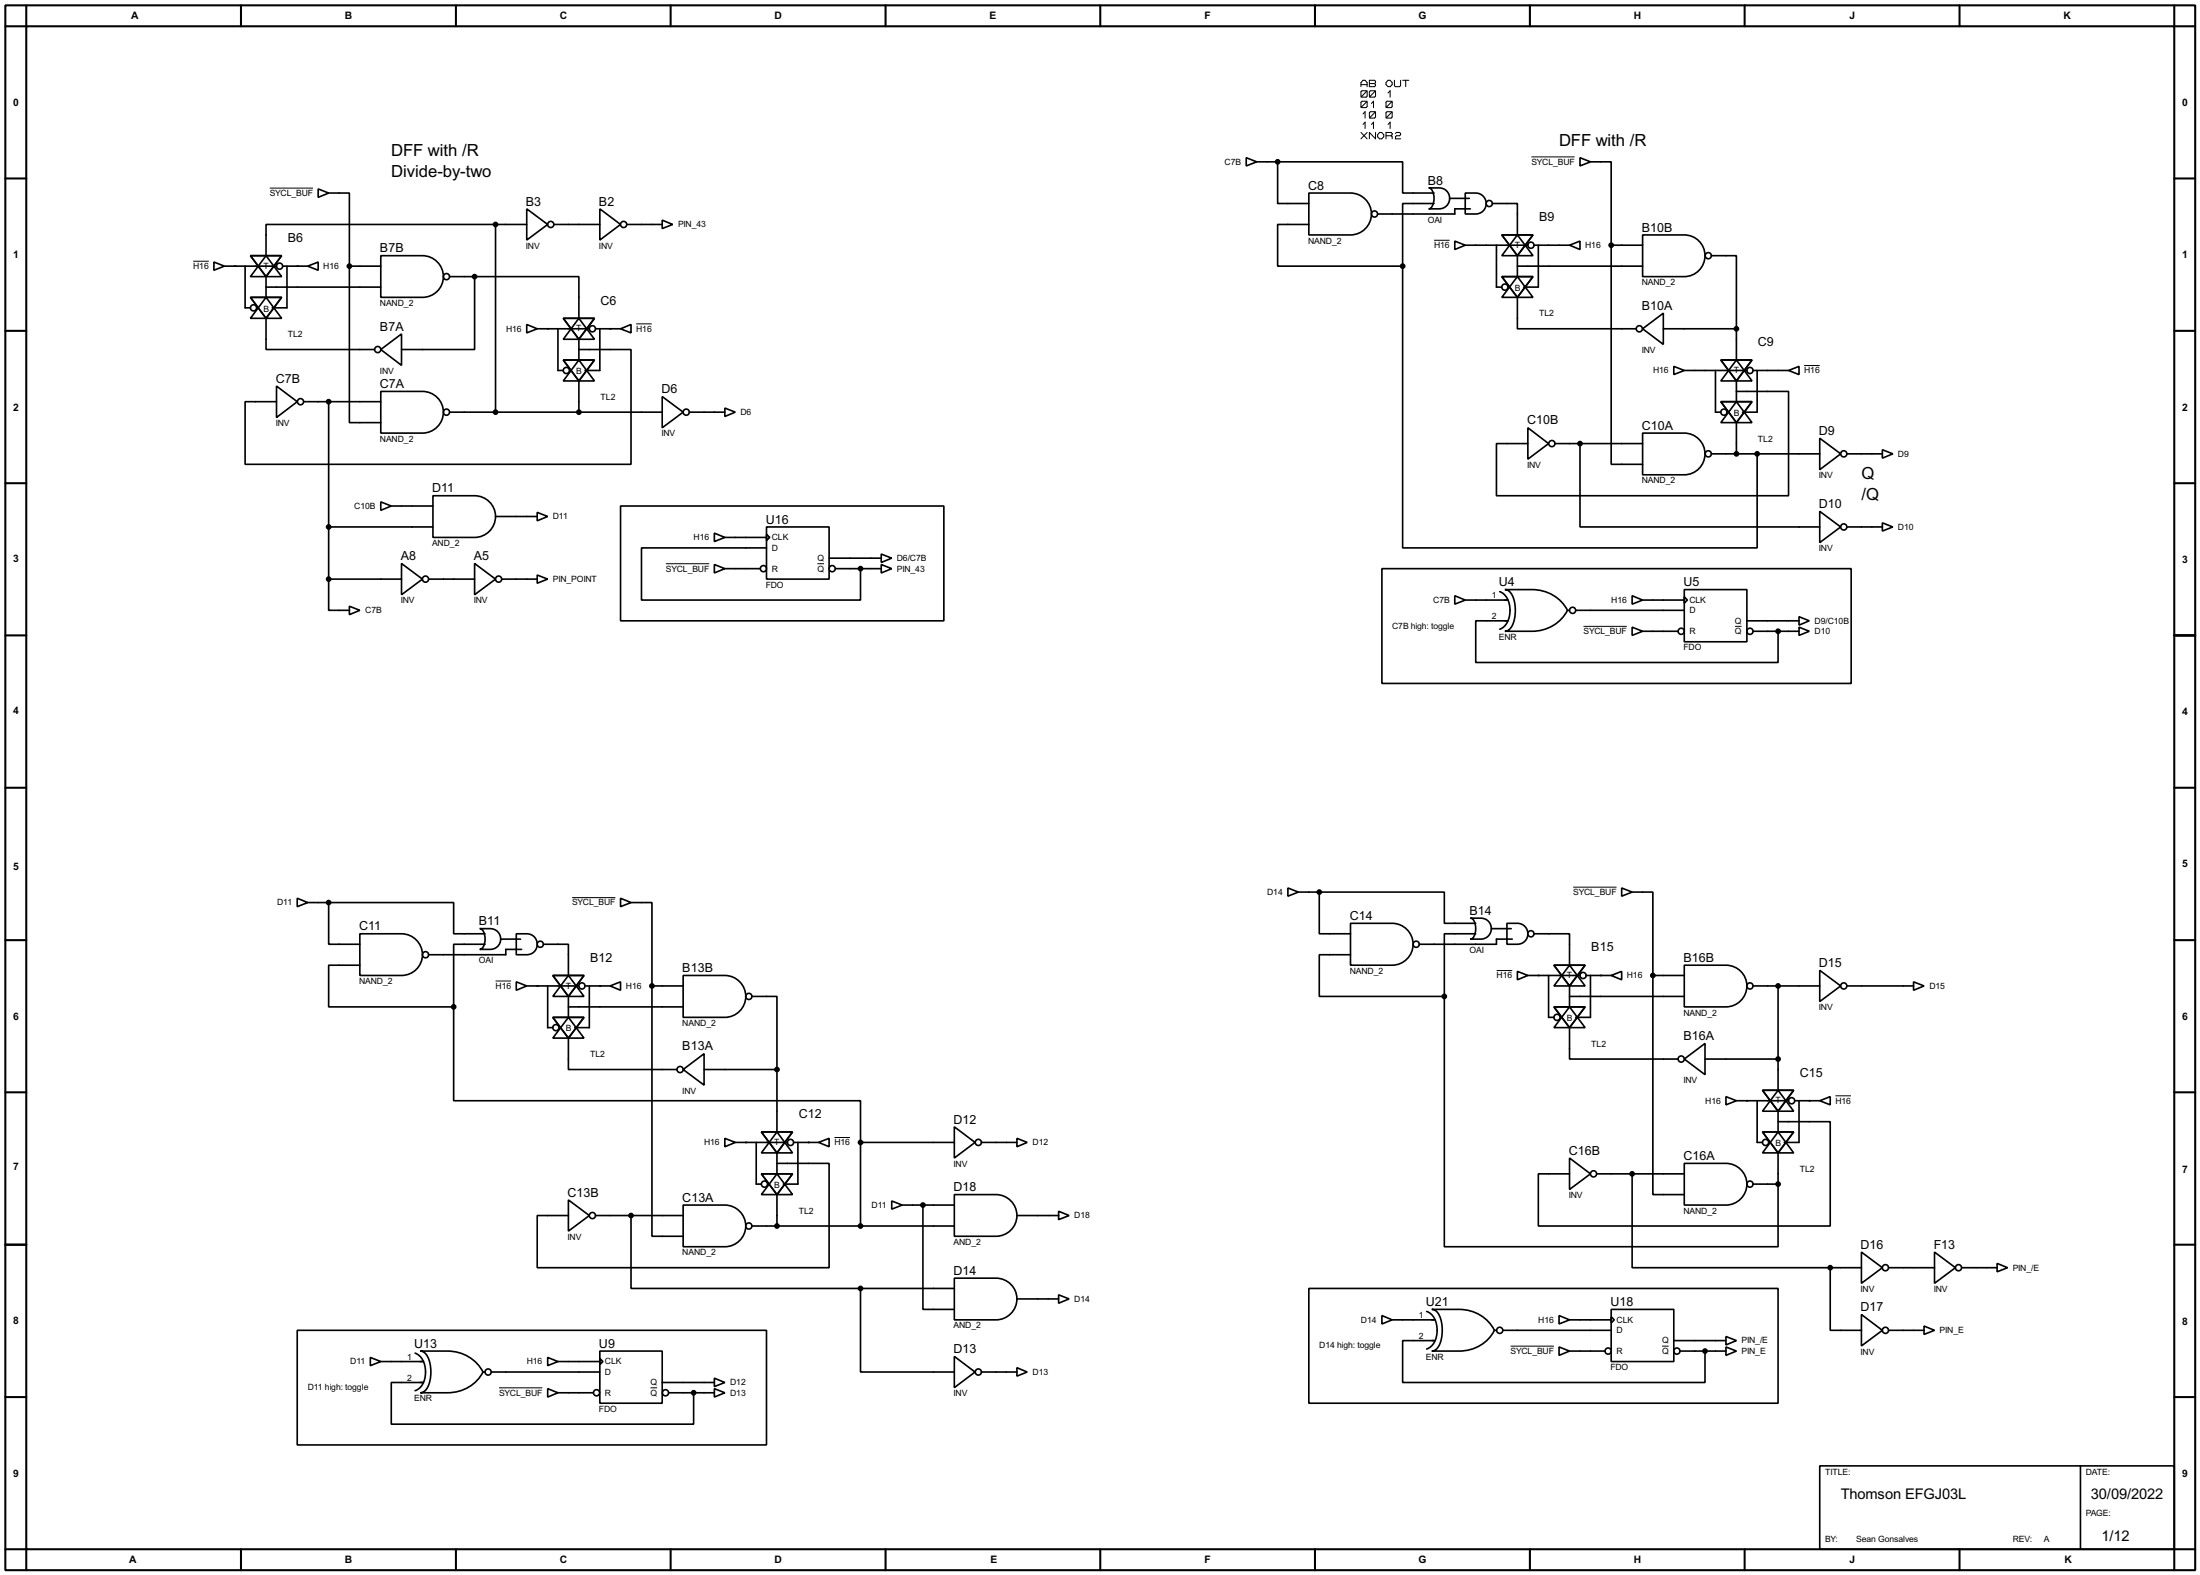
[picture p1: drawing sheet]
<svg xmlns="http://www.w3.org/2000/svg" width="536mm" height="383mm" viewBox="0 0 536 383" stroke-linecap="round" stroke-linejoin="round" font-family="sans-serif">
<g fill="none" stroke="#000" stroke-width=".5">
<path d="M1.3 1.3h533.4v381h-533.4zM6.4 6.4h523.2v370.8h-523.2zM6.4 1.3v5.1h-5.1M58.7 1.3v5.1M111.1 1.3v5.1M163.4 1.3v5.1M215.7 1.3v5.1M268 1.3v5.1M320.3 1.3v5.1M372.7 1.3v5.1M425 1.3v5.1M477.3 1.3v5.1"/>
<path d="M529.6 1.3v5.1h5.1M1.3 43.5h5.1M529.6 43.5h5.1M1.3 80.6h5.1M529.6 80.6h5.1M1.3 117.7h5.1M529.6 117.7h5.1M1.3 154.7h5.1M529.6 154.7h5.1M1.3 191.8h5.1M529.6 191.8h5.1M1.3 228.9h5.1"/>
<path d="M529.6 228.9h5.1M1.3 266h5.1M529.6 266h5.1M1.3 303.1h5.1M529.6 303.1h5.1M1.3 340.2h5.1M529.6 340.2h5.1M1.3 377.2h5.1v5.1M58.7 377.2v5.1M111.1 377.2v5.1M163.4 377.2v5.1M215.7 377.2v5.1"/>
<path d="M268 377.2v5.1M320.3 377.2v5.1M372.7 377.2v5.1M425 377.2v5.1M477.3 377.2v5.1M534.7 377.2h-5.1v5.1"/>
</g>
<g fill="none" stroke="#000" stroke-width=".4">
<path d="M303.6 38.4l2.5 1-2.5 1zM306.1 39.4h5.1M311.2 39.4h30.5v7.6h7.6M311.2 39.4v10.2h7.6M384.9 38.4l2.5 1-2.5 1zM387.4 39.4h5.1v20.3M77.5 46l2.6 1-2.6 1.1zM80.1 47h5v17.8M120.7 54.7h-55.9v7.6M120.7 54.7h7.6M120.7 54.7v45.7M128.3 50.9l5.1 3.8-5.1 3.8z"/>
<path d="M134.9 54.7h11.2M146.1 50.9l5.1 3.8-5.1 3.8zM152.7 54.7h8.6M161.3 53.6l2.6 1.1-2.6 1zM318.8 47h10.2a5.1 5.1 0 0 1 5.1 5.1 5.1 5.1 0 0 1-5.1 5.1h-10.2zM318.8 54.7h-7.6v10.1h30.5M348 45.8a5.1 5.1 0 0 1 4.2 .5 2.57 2.57 0 0 1 .8 2.8 2.57 2.57 0 0 1-2.4 1.8h-2.6a2.3 2.3 0 0 0 1.3-2.6 2.26 2.26 0 0 0-1.3-2.5zM349.3 49.6h-7.6v15.2M353.1 48.3h4.8M354.4 58.7l2.5 1-2.5 1.1zM356.9 47a5 5 0 0 1 4.1 .6 2.55 2.55 0 0 1 .9 2.8 2.55 2.55 0 0 1-2.4 1.7h-2.6zM356.9 59.7h15.3"/>
<path d="M358.2 50.9h-3.8v1.2h-18.8M363.5 49.6h6.1v7.6M364.5 59.7v10.2h1.3M365.8 57.2h7.6l-3.8 5.1zM369.6 57.2l3.8 5.1h-7.6zM373.7 59.7h8.6M374.7 59.7v10.2h-3.6M382.3 59.7l2.6-1v2.1zM392.5 59.7v53.4h7.6M392.5 59.7h7.6M400.1 57.2h10.2a5.1 5.1 0 0 1 5 5.1 5.1 5.1 0 0 1-5 5.1h-10.2zM52.1 63.8l2.6 1-2.6 1z"/>
<path d="M54.7 64.8h12.7M59.7 64.8v10.2h1.3M61 62.3h7.6l-3.8 5.1zM61 72.4h7.6l-3.8 5.1zM64.8 62.3l3.8 5.1h-7.6zM64.8 72.4l3.8 5.1h-7.6zM64.8 77.5v7.6h26.4M64.8 69.9h28M64.8 67.4v5M68.9 64.8h6.1M69.9 64.8v10.2h-3.6M75 64.8l2.5-1v2z"/>
<path d="M85.1 64.8v38.1h7.7M85.1 64.8h7.7M92.8 62.3h10.1a5.1 5.1 0 0 1 5.1 5 5.1 5.1 0 0 1-5.1 5.1h-10.1zM109.5 67.4h6.1M115.6 67.4v17.7h-17.8M115.6 67.4h25.4v10.1M128.3 79l2.6 1.1-2.6 1zM137.2 77.5h7.6l-3.8 5.1zM141 77.5l3.8 5.1h-7.6zM341.7 64.8v68.6h86.3v-22.9M365.8 67.4h7.6l-3.8 5zM369.6 67.4l3.8 5h-7.6z"/>
<path d="M369.6 72.4v7.7h29M369.6 64.8h30.5M369.6 62.3v5.1M416.9 62.3h6.1v17.8M67.4 94l5 3.8-5 3.9zM74 97.8h18.8M80.1 97.8v43.2M92.8 85.1l5-3.8v7.7zM92.8 95.3h10.1a5.1 5.1 0 0 1 5.1 5.1 5.1 5.1 0 0 1-5.1 5.1h-10.1zM130.9 80.1h12.7M135.9 80.1v10.1h1.3M137.2 87.7h7.6l-3.8 5.1z"/>
<path d="M141 87.7l3.8 5.1h-7.6zM141 85.1h12.7v28h-94v-15.3h7.7M141 82.6v5.1M141 92.8v7.6M145.1 80.1h6.1M146.1 80.1v10.1h-3.6M151.2 80.1l2.5-1.1v2.1zM161.3 96.6l5.1 3.8-5.1 3.8zM176.6 99.4l2.5 1-2.5 1zM400.1 80.1l5.1-3.8v7.6zM405.2 80.1h17.8M407.7 89.2l2.6 1-2.6 1z"/>
<path d="M410.3 90.2h15.2M417.9 90.2v10.2h1.3M419.2 87.7h7.6l-3.8 5.1zM419.2 97.8h7.6l-3.8 5.1zM423 87.7l3.8 5.1h-7.6zM423 97.8l3.8 5.1h-7.6zM423 95.3h12.7v25.4h-71.2v-12.7h7.7M423 80.1v7.6M423 92.8v5M427 90.2h8.7M428 90.2v10.2h-3.5M435.7 90.2l2.5-1v2z"/>
<path d="M109.5 100.4h51.8M167.9 100.4h8.7M372.2 104.2l5 3.8-5 3.8zM378.8 108h21.3M384.9 108v20.3h58.4M400.1 105.5h10.2a5.1 5.1 0 0 1 5 5 5.1 5.1 0 0 1-5 5.1h-10.2zM416.9 110.5h26.4M423 102.9v7.6M443.3 106.7l5.1 3.8-5.1 3.9zM449.9 110.5h8.6M458.5 109.5l2.6 1-2.6 1.1zM80.1 128.3h25.4"/>
<path d="M92.8 122.2l2.5 1-2.5 1.1zM95.3 123.2h10.2M97.8 137.2l5.1 3.8-5.1 3.8zM105.5 120.7h10.1a5.1 5.1 0 0 1 5.1 5.1 5.1 5.1 0 0 1-5.1 5.1h-10.1zM115.6 137.2l5.1 3.8-5.1 3.8zM120.7 125.8h10.2M130.9 124.8l2.5 1-2.5 1zM151.2 123.2h78.7v28h-78.7zM174 129.8l2.6 1.1-2.6 1zM174 137.5l2.6 1-2.6 1zM176.6 130.9h10.1M176.6 138.5h8.6"/>
<path d="M186.7 128.3h15.3v12.7h-15.3zM186.7 130.1l.8 .8-.8 .7zM186.7 133.4h-30.4v12.7h53.3v-7.6M202 135.9h12.7M203.5 138.5h11.2M214.7 134.9l2.5 1-2.5 1.1zM214.7 137.5l2.5 1-2.5 1zM336.6 138.5h114.3v27.9h-114.3zM443.3 124.5l5.1 3.8-5.1 3.8zM449.9 128.3h8.6M458.5 127.3l2.6 1-2.6 1zM80.1 141v7.6h5"/>
<path d="M80.1 141h17.7M85.1 147.6l2.6 1-2.6 1.1zM104.4 141h11.2M122.2 141h8.7M130.9 140l2.5 1-2.5 1zM354.4 145.1l2.5 1-2.5 1zM356.9 146.1h10.4M365.3 144.1a5.1 5.1 0 0 1 2.3 6.1 3.9 3.9 0 0 1-2.3 3M366.6 143.6h6.6a9.6 9.6 0 0 1 8.6 5 9.6 9.6 0 0 1-8.6 5.1h-6.6a3.2 3.2 0 0 0 2.3-3.1 7.7 7.7 0 0 0-1.3-6.6zM367.3 151.2h-7.8v10.1h73.6v-7.6M381.8 148.6h.5M383.8 148.6h26.5"/>
<path d="M397.6 145.1l2.5 1-2.5 1zM397.6 152.7l2.5 1-2.5 1zM400.1 146.1h10.2M400.1 153.7h8.6M410.3 143.6h15.2v12.7h-15.2zM410.3 145.3l.7 .8-.7 .8zM425.5 151.2h12.7M427 153.7h11.2M438.2 150.2l2.5 1-2.5 1zM438.2 152.7l2.5 1-2.5 1zM72.4 218.7l2.6 1.1-2.6 1zM75 219.8h5.1"/>
<path d="M80.1 219.8h30.4v7.6h7.7M80.1 219.8v10.1h7.6M151.2 218.7l2.5 1.1-2.5 1zM153.7 219.8h5.1v20.3M313.7 216.2l2.6 1-2.6 1zM316.3 217.2h5.1M321.4 217.2h30.4v7.6h7.7M321.4 217.2v10.2h7.6M395 216.2l2.6 1-2.6 1zM397.6 217.2h5v20.3M87.7 227.4h10.1a5.1 5.1 0 0 1 5.1 5 5.1 5.1 0 0 1-5.1 5.1h-10.1zM87.7 235h-7.6v10.2h30.4"/>
<path d="M116.9 226.1a5.1 5.1 0 0 1 4.1 .5 2.53 2.53 0 0 1 .8 2.9 2.53 2.53 0 0 1-2.4 1.7h-2.5a2.18 2.18 0 0 0 1.3-2.5 2.21 2.21 0 0 0-1.3-2.6zM118.2 229.9h-7.7v15.3M122 228.7h4.8M125.8 227.4a5.1 5.1 0 0 1 4.1 .5 2.56 2.56 0 0 1 .8 2.8 2.56 2.56 0 0 1-2.4 1.8h-2.5zM125.8 239.1l2.5 1-2.5 1zM127.1 231.2h-3.9v1.3h-18.8M132.4 229.9h6.1v7.6M134.7 237.5h7.6l-3.8 5.1zM138.5 237.5l3.8 5.1h-7.6zM166.4 237.5h10.2a5.1 5.1 0 0 1 5.1 5.1 5.1 5.1 0 0 1-5.1 5.1h-10.2zM329 224.8h10.1a5.1 5.1 0 0 1 5.1 5.1 5.1 5.1 0 0 1-5.1 5.1h-10.1zM329 232.5h-7.6v10.1h30.4"/>
<path d="M358.2 223.6a5.1 5.1 0 0 1 4.1 .5 2.57 2.57 0 0 1 .8 2.8 2.57 2.57 0 0 1-2.4 1.8h-2.5a2.25 2.25 0 0 0 1.3-2.6 2.21 2.21 0 0 0-1.3-2.5zM359.5 227.4h-7.7v15.2M363.3 226.1h4.8M367.1 224.8a5 5 0 0 1 4.1 .6 2.55 2.55 0 0 1 .8 2.8 2.55 2.55 0 0 1-2.4 1.7h-2.5zM368.4 228.7h-3.9v1.2h-18.8M369.6 236.5l2.6 1-2.6 1.1zM372.2 237.5h12.7M373.7 227.4h8.6v7.6M377.2 237.5v10.2h1.3M378.5 235h7.6l-3.8 5.1zM382.3 235l3.8 5.1h-7.6zM386.4 237.5h6.1"/>
<path d="M387.4 237.5v10.2h-3.6M392.5 237.5l2.5-1v2.1zM402.6 237.5v53.4h7.7M402.6 237.5h7.7M410.3 235h10.1a5.1 5.1 0 0 1 5.1 5.1 5.1 5.1 0 0 1-5.1 5.1h-10.1zM443.3 236.3l5.1 3.8-5.1 3.8zM466.1 239.1l2.6 1-2.6 1zM110.5 245.2v22.8h99.1v10.2M128.3 240.1h12.7M133.4 240.1v10.1h1.3M134.7 247.7h7.6l-3.8 5.1zM138.5 247.7l3.8 5.1h-7.6z"/>
<path d="M138.5 252.8v7.6h26.4M138.5 245.2h27.9M138.5 242.6v5.1M142.5 240.1h6.1M143.6 240.1v10.1h-3.6M148.6 240.1l2.6-1v2zM158.8 240.1v60.9h7.6M158.8 240.1h7.6M183.2 242.6h6.1v17.8M351.8 242.6v61h81.3v-15.3M378.5 245.2h7.6l-3.8 5zM382.3 245.2l3.8 5h-7.6z"/>
<path d="M382.3 250.2v7.7h26.4M382.3 242.6h28M382.3 240.1v5.1M410.3 257.9l5-3.8v7.6zM415.3 257.9h17.8M427 240.1h16.3M433.1 240.1v25.4M449.9 240.1h16.2M166.4 260.4l5.1-3.8v7.6zM171.5 260.4h17.8M176.6 277.2l2.5 1-2.5 1zM179.1 278.2h12.7"/>
<path d="M184.2 278.2v10.1h1.3M185.5 275.6h7.6l-3.8 5.1zM189.3 275.6l3.8 5.1h-7.6zM189.3 260.4v15.2M193.3 278.2h6.1M194.4 278.2v10.1h-3.6M199.4 278.2l2.6-1v2zM209.6 278.2h22.9M209.6 278.2v20.3M232.5 274.4l5 3.8-5 3.8zM239.1 278.2h8.6M247.7 277.2l2.5 1-2.5 1z"/>
<path d="M420.4 267l2.6 1-2.6 1zM423 268h12.7M428 268v10.2h1.3M429.3 265.5h7.6l-3.8 5.1zM429.3 275.6h7.6l-3.8 5.1zM433.1 265.5l3.8 5.1h-7.6zM433.1 275.6l3.8 5.1h-7.6zM433.1 273.1h12.7v25.4h-71.1v-12.7h7.6M433.1 270.6v5M437.2 268h6.1M438.2 268v10.2h-3.6M443.3 268l2.5-1v2z"/>
<path d="M138.5 292.2l5.1 3.8-5.1 3.8zM145.1 296h21.3M153.7 296v17.7h55.9M166.4 293.4h10.2a5.1 5.1 0 0 1 5.1 5.1 5.1 5.1 0 0 1-5.1 5.1h-10.2zM183.2 298.5h49.3M185.5 285.8h7.6l-3.8 5.1zM189.3 285.8l3.8 5.1h-7.6zM189.3 283.3h12.7v25.4h-71.1v-12.7h7.6M189.3 280.7v5.1M189.3 290.9v7.6M217.2 292.4l2.6 1-2.6 1zM219.8 293.4h12.7"/>
<path d="M224.8 293.4v25.4h7.7M232.5 290.9h10.1a5.1 5.1 0 0 1 5.1 5 5.1 5.1 0 0 1-5.1 5.1h-10.1zM247.7 296h10.2M257.9 294.9l2.5 1.1-2.5 1zM382.3 282l5.1 3.8-5.1 3.8zM388.9 285.8h21.4M397.6 285.8v22.9h48.2M410.3 283.3h10.1a5.1 5.1 0 0 1 5.1 5 5.1 5.1 0 0 1-5.1 5.1h-10.1zM427 288.3h6.1M433.1 280.7v7.6M209.6 313.7v20.4h22.9M209.6 313.7h22.9"/>
<path d="M232.5 311.2h10.1a5.1 5.1 0 0 1 5.1 5.1 5.1 5.1 0 0 1-5.1 5.1h-10.1zM247.7 316.3h10.2M257.9 315.3l2.5 1-2.5 1zM318.8 313.7h114.3v28h-114.3zM347.5 319.3a5.1 5.1 0 0 1 2.4 6.2 3.9 3.9 0 0 1-2.4 3M348.8 318.8h6.6a9.5 9.5 0 0 1 8.6 5.1 9.4 9.4 0 0 1-8.6 5.1h-6.6a3.2 3.2 0 0 0 2.3-3.2 7.8 7.8 0 0 0-1.3-6.6zM392.5 318.8h15.2v12.7h-15.2zM445.8 308.7v15.2h7.6M445.8 308.7h7.6M453.4 304.9l5.1 3.8-5.1 3.8zM460 308.7h11.2M471.2 304.9l5.1 3.8-5.1 3.8z"/>
<path d="M477.8 308.7h8.7M486.5 307.6l2.5 1.1-2.5 1zM72.4 323.9h114.3v27.9h-114.3zM90.2 330.5l2.6 1-2.6 1zM92.8 331.5h10.4M101.1 329.5a5.2 5.2 0 0 1 2.4 6.2 3.8 3.8 0 0 1-2.4 2.9M102.4 329h6.6a9.6 9.6 0 0 1 8.7 5.1 9.6 9.6 0 0 1-8.7 5h-6.6a3.2 3.2 0 0 0 2.4-3.1 7.7 7.7 0 0 0-1.4-6.6zM103.2 336.6h-7.9v10.2h73.7v-7.7M117.7 334.1h.5M119.7 334.1h26.4M133.4 330.5l2.5 1-2.5 1zM133.4 338.1l2.5 1-2.5 1.1z"/>
<path d="M135.9 331.5h10.2M135.9 339.1h8.7M146.1 329h15.2v12.7h-15.2zM146.1 330.8l.8 .7-.8 .8zM161.3 336.6h12.7M162.9 339.1h11.1M174 335.6l2.6 1-2.6 1zM174 338.1l2.6 1-2.6 1.1zM232.5 330.3l5 3.8-5 3.8zM239.1 334.1h8.6M247.7 333l2.5 1.1-2.5 1zM336.6 320.3l2.5 1.1-2.5 1z"/>
<path d="M339.1 321.4h10.5M349.6 326.4h-7.9v10.2h73.6v-7.6M364 323.9h.5M366.1 323.9h26.4M379.8 320.3l2.5 1.1-2.5 1zM379.8 328l2.5 1-2.5 1zM382.3 321.4h10.2M382.3 329h8.7M392.5 320.6l.7 .8-.7 .7zM407.7 326.4h12.7M409.2 329h11.2M420.4 325.4l2.6 1-2.6 1.1z"/>
<path d="M420.4 328l2.6 1-2.6 1zM453.4 320.1l5.1 3.8-5.1 3.8zM460 323.9h8.7M468.7 322.9l2.5 1-2.5 1zM443.3 356.9h86.3v20.3h-86.3zM506.8 356.9v20.3"/>
<circle cx="134.1" cy="54.7" r=".75"/>
<circle cx="151.9" cy="54.7" r=".75"/>
<circle cx="334.8" cy="52.1" r=".75"/>
<circle cx="362.7" cy="49.6" r=".75"/>
<circle cx="372.9" cy="59.7" r=".75"/>
<circle cx="61.7" cy="75" r=".75"/>
<circle cx="68.1" cy="64.8" r=".75"/>
<circle cx="108.7" cy="67.4" r=".75"/>
<circle cx="366.5" cy="69.9" r=".75"/>
<circle cx="416.1" cy="62.3" r=".75"/>
<circle cx="73.2" cy="97.8" r=".75"/>
<circle cx="92" cy="85.1" r=".75"/>
<circle cx="137.9" cy="90.2" r=".75"/>
<circle cx="144.3" cy="80.1" r=".75"/>
<circle cx="399.3" cy="80.1" r=".75"/>
<circle cx="426.2" cy="90.2" r=".75"/>
<circle cx="108.7" cy="100.4" r=".75"/>
<circle cx="167.1" cy="100.4" r=".75"/>
<circle cx="378" cy="108" r=".75"/>
<circle cx="416.1" cy="110.5" r=".75"/>
<circle cx="419.9" cy="100.4" r=".75"/>
<circle cx="449.1" cy="110.5" r=".75"/>
<circle cx="185.9" cy="138.5" r=".75"/>
<circle cx="202.7" cy="138.5" r=".75"/>
<circle cx="449.1" cy="128.3" r=".75"/>
<circle cx="103.6" cy="141" r=".75"/>
<circle cx="121.4" cy="141" r=".75"/>
<circle cx="383" cy="148.6" r=".75"/>
<circle cx="409.5" cy="153.7" r=".75"/>
<circle cx="426.2" cy="153.7" r=".75"/>
<circle cx="103.6" cy="232.5" r=".75"/>
<circle cx="131.6" cy="229.9" r=".75"/>
<circle cx="344.9" cy="229.9" r=".75"/>
<circle cx="372.9" cy="227.4" r=".75"/>
<circle cx="385.6" cy="237.5" r=".75"/>
<circle cx="135.4" cy="250.2" r=".75"/>
<circle cx="141.7" cy="240.1" r=".75"/>
<circle cx="182.4" cy="242.6" r=".75"/>
<circle cx="379.2" cy="247.7" r=".75"/>
<circle cx="409.5" cy="257.9" r=".75"/>
<circle cx="426.2" cy="240.1" r=".75"/>
<circle cx="449.1" cy="240.1" r=".75"/>
<circle cx="165.6" cy="260.4" r=".75"/>
<circle cx="192.5" cy="278.2" r=".75"/>
<circle cx="238.3" cy="278.2" r=".75"/>
<circle cx="430" cy="278.2" r=".75"/>
<circle cx="436.4" cy="268" r=".75"/>
<circle cx="144.3" cy="296" r=".75"/>
<circle cx="182.4" cy="298.5" r=".75"/>
<circle cx="186.2" cy="288.3" r=".75"/>
<circle cx="388.1" cy="285.8" r=".75"/>
<circle cx="426.2" cy="288.3" r=".75"/>
<circle cx="459.2" cy="308.7" r=".75"/>
<circle cx="477" cy="308.7" r=".75"/>
<circle cx="118.9" cy="334.1" r=".75"/>
<circle cx="145.3" cy="339.1" r=".75"/>
<circle cx="162.1" cy="339.1" r=".75"/>
<circle cx="238.3" cy="334.1" r=".75"/>
<circle cx="365.3" cy="323.9" r=".75"/>
<circle cx="391.7" cy="329" r=".75"/>
<circle cx="408.4" cy="329" r=".75"/>
<circle cx="459.2" cy="323.9" r=".75"/>
</g>
<g fill="#000">
<circle cx="57.2" cy="64.8" r=".2"/>
<circle cx="72.4" cy="64.8" r=".2"/>
<circle cx="133.4" cy="80.1" r=".2"/>
<circle cx="148.6" cy="80.1" r=".2"/>
<circle cx="374.7" cy="237.5" r=".2"/>
<circle cx="389.9" cy="237.5" r=".2"/>
<circle cx="130.9" cy="240.1" r=".2"/>
<circle cx="146.1" cy="240.1" r=".2"/>
<circle cx="181.7" cy="278.2" r=".2"/>
<circle cx="196.9" cy="278.2" r=".2"/>
<circle cx="425.5" cy="268" r=".2"/>
<circle cx="440.7" cy="268" r=".2"/>
</g>
<g fill="#000" stroke="#000" stroke-width=".4">
<circle cx="311.2" cy="39.4" r=".5"/>
<circle cx="120.7" cy="54.7" r=".5"/>
<circle cx="392.4" cy="59.7" r=".5"/>
<circle cx="85.1" cy="64.8" r=".5"/>
<circle cx="115.6" cy="67.4" r=".5"/>
<circle cx="341.6" cy="64.8" r=".5"/>
<circle cx="80" cy="97.8" r=".5"/>
<circle cx="422.9" cy="80.1" r=".5"/>
<circle cx="120.7" cy="100.4" r=".5"/>
<circle cx="141" cy="100.4" r=".5"/>
<circle cx="384.8" cy="108" r=".5"/>
<circle cx="422.9" cy="110.5" r=".5"/>
<circle cx="428" cy="110.5" r=".5"/>
<circle cx="80" cy="128.3" r=".5"/>
<circle cx="209.6" cy="138.5" r=".5"/>
<circle cx="80" cy="141" r=".5"/>
<circle cx="433.1" cy="153.7" r=".5"/>
<circle cx="80" cy="219.8" r=".5"/>
<circle cx="321.3" cy="217.2" r=".5"/>
<circle cx="402.6" cy="237.5" r=".5"/>
<circle cx="110.5" cy="245.2" r=".5"/>
<circle cx="158.8" cy="240.1" r=".5"/>
<circle cx="351.8" cy="242.6" r=".5"/>
<circle cx="433.1" cy="257.9" r=".5"/>
<circle cx="433.1" cy="240.1" r=".5"/>
<circle cx="189.2" cy="260.4" r=".5"/>
<circle cx="209.6" cy="278.2" r=".5"/>
<circle cx="153.7" cy="296" r=".5"/>
<circle cx="189.2" cy="298.5" r=".5"/>
<circle cx="209.6" cy="298.5" r=".5"/>
<circle cx="224.8" cy="293.4" r=".5"/>
<circle cx="397.5" cy="285.8" r=".5"/>
<circle cx="433.1" cy="288.3" r=".5"/>
<circle cx="209.6" cy="313.7" r=".5"/>
<circle cx="445.8" cy="308.7" r=".5"/>
<circle cx="168.9" cy="339.1" r=".5"/>
<circle cx="415.3" cy="329" r=".5"/>
</g>
<g fill="none" stroke="#000" stroke-width=".24">
<path d="M373 38.2h10.6M65.7 45.8h10.6M349.3 58.5h3.8M47.1 63.6h3.8M155 78.9h3.8M439.5 89h3.8M162.2 137.3h10.6M199.1 137.3h1.6M385.7 152.5h10.6M422.6 152.5h1.6M139.4 218.6h10.5M383.2 216h10.6"/>
<path d="M120.7 238.9h3.8M364.6 236.3h3.8M203.3 277h3.8M447.1 266.8h3.8M121.6 337.9h10.5M158.5 337.9h1.6M368 327.8h10.5M404.9 327.8h1.6"/>
</g>
<g fill="none" stroke="#000" stroke-width=".25">
<path d="M333.6 19.6h1.2l.3 .2v.3l-.3 .3 .3 .5-.3 .2h-1.2zM338.1 19.6h.5l.5 .5v.5l-.5 .5h-.5l-.5-.5v-.5zM339.7 19.6v1.3l.2 .2h1l.3-.2v-1.3M341.7 19.6h1.5M342.4 19.6v1.5M331.5 21.1v-1l.5-.5h.5l.5 .5v1M331.5 20.6h1.5M331.5 32.3l1.5 1.5M331.8 22.1h1l.2 .3v1l-.2 .3h-1l-.3-.3v-1zM331.8 24.7h1l.2 .2v1.1l-.2 .2h-1l-.3-.2v-1.1zM332 27.8l.5-.6v1.6M332 30.3l.5-.5v1.5"/>
<path d="M333 22.1l-1.5 1.6M333 24.7l-1.5 1.5M333 32.3l-1.5 1.5M333.6 20.4h1.2M333.8 22.1h1l.3 .3v1l-.3 .3h-1l-.2-.3v-1zM333.8 27.2h1l.3 .3v1l-.3 .3h-1l-.2-.3v-1zM334.1 25.2l.5-.5v1.5M334.1 30.3l.5-.5v1.5M335.1 32.3v1.5l-1.5-1.5v1.5M335.1 22.1l-1.5 1.6M335.1 27.2l-1.5 1.6M336.1 32.3h.5l.5 .5v.5l-.5 .5h-.5l-.5-.5v-.5z"/>
<path d="M337.6 24.9l.3-.2h1l.2 .2v1.1l-.2 .2h-1l-.3-.2zM337.6 27.5l.3-.3h1l.2 .3v1l-.2 .3h-1l-.3-.3zM337.6 33.1h1.3M338.1 22.7l.5-.6v1.6M338.1 30.3l.5-.5v1.5M338.9 33.1l.2-.3v-.3l-.2-.2h-1.3v1.5M338.9 33.1l.2 .2v.5M339.1 24.7l-1.5 1.5M339.1 27.2l-1.5 1.6M339.9 32.5l.3-.2h.7l.3 .2v.3l-.3 .3h-.7l-.3 .2v.5h1.3"/>
</g>
<g font-size="4.6">
<text x="379.8" y="35.5">DFF with /R</text>
<text x="95.3" y="38">DFF with /R</text>
<text x="95.3" y="43">Divide-by-two</text>
<text x="453.4" y="116.7">Q</text>
<text x="453.4" y="121.8">/Q</text>
</g>
<g font-size="4">
<text x="448.4" y="365.1">Thomson EFGJ03L</text>
<text x="509.3" y="365.1">30/09/2022</text>
<text x="511.9" y="375.2">1/12</text>
</g>
<g font-size="3.4">
<text x="318.6" y="46.2">C8</text>
<text x="347.8" y="45">B8</text>
<text x="128.1" y="50.1">B3</text>
<text x="145.9" y="50.1">B2</text>
<text x="374.9" y="53.9">B9</text>
<text x="70.1" y="58.9">B6</text>
<text x="399.9" y="56.4">B10B</text>
<text x="92.6" y="61.4">B7B</text>
<text x="146.3" y="74.1">C6</text>
<text x="399.9" y="75.5">B10A</text>
<text x="92.6" y="80.5">B7A</text>
<text x="428.2" y="84.3">C9</text>
<text x="67.2" y="93.2">C7B</text>
<text x="92.6" y="94.5">C7A</text>
<text x="161.1" y="95.8">D6</text>
<text x="372" y="103.4">C10B</text>
<text x="399.9" y="104.7">C10A</text>
<text x="443.1" y="105.9">D9</text>
<text x="105.3" y="119.9">D11</text>
<text x="443.1" y="123.7">D10</text>
<text x="186.5" y="127.5">U16</text>
<text x="97.6" y="136.4">A8</text>
<text x="115.4" y="136.4">A5</text>
<text x="365.1" y="142.8">U4</text>
<text x="410.1" y="142.8">U5</text>
<text x="87.5" y="226.6">C11</text>
<text x="116.7" y="225.3">B11</text>
<text x="328.8" y="224">C14</text>
<text x="358" y="222.8">B14</text>
<text x="387.6" y="231.7">B15</text>
<text x="143.8" y="234.2">B12</text>
<text x="166.2" y="236.7">B13B</text>
<text x="410.1" y="234.2">B16B</text>
<text x="443.1" y="235.5">D15</text>
<text x="166.2" y="255.8">B13A</text>
<text x="410.1" y="253.3">B16A</text>
<text x="438.4" y="262.1">C15</text>
<text x="194.6" y="272.3">C12</text>
<text x="232.3" y="273.6">D12</text>
<text x="382.1" y="281.2">C16B</text>
<text x="410.1" y="282.5">C16A</text>
<text x="138.3" y="291.4">C13B</text>
<text x="166.2" y="292.6">C13A</text>
<text x="232.3" y="290.1">D18</text>
<text x="453.2" y="304.1">D16</text>
<text x="471" y="304.1">F13</text>
<text x="232.3" y="310.4">D14</text>
<text x="347.3" y="318">U21</text>
<text x="392.3" y="318">U18</text>
<text x="453.2" y="319.3">D17</text>
<text x="100.9" y="328.2">U13</text>
<text x="145.9" y="328.2">U9</text>
<text x="232.3" y="329.5">D13</text>
</g>
<g font-size="2.8">
<text x="32" y="4.7">A</text>
<text x="84" y="4.7">B</text>
<text x="136.4" y="4.7">C</text>
<text x="188.7" y="4.7">D</text>
<text x="241.1" y="4.7">E</text>
<text x="293.4" y="4.7">F</text>
<text x="345.6" y="4.7">G</text>
<text x="397.9" y="4.7">H</text>
<text x="450.5" y="4.7">J</text>
<text x="502.6" y="4.7">K</text>
<text x="3.2" y="25.8">0</text>
<text x="531.5" y="25.8">0</text>
<text x="3.2" y="62.8">1</text>
<text x="531.5" y="62.8">1</text>
<text x="3.2" y="100">2</text>
<text x="531.5" y="100">2</text>
<text x="3.2" y="136.8">3</text>
<text x="531.5" y="137">3</text>
<text x="3.2" y="173.9">4</text>
<text x="531.5" y="174.1">4</text>
<text x="3.2" y="211.7">5</text>
<text x="531.5" y="211.2">5</text>
<text x="3.2" y="248.3">6</text>
<text x="531.5" y="248.3">6</text>
<text x="3.2" y="284.9">7</text>
<text x="531.5" y="285.6">7</text>
<text x="3.2" y="322.5">8</text>
<text x="531.5" y="322.7">8</text>
<text x="3.2" y="359.6">9</text>
<text x="531.5" y="359.6">9</text>
<text x="31.5" y="380.6">A</text>
<text x="84" y="380.6">B</text>
<text x="136.4" y="380.6">C</text>
<text x="188.7" y="380.6">D</text>
<text x="241.3" y="380.6">E</text>
<text x="293.4" y="380.6">F</text>
<text x="345.6" y="380.6">G</text>
<text x="397.9" y="380.6">H</text>
<text x="450.5" y="380.6">J</text>
<text x="502.9" y="380.6">K</text>
</g>
<g font-size="2.4">
<text x="298.3" y="40.1">C7B</text>
<text x="373" y="40.1">SYCL_BUF</text>
<text x="65.7" y="47.7">SYCL_BUF</text>
<text x="165.2" y="55.4">PIN_43</text>
<text x="318.6" y="59.3">NAND_2</text>
<text x="347.8" y="54.2">OAI</text>
<text x="47.1" y="65.5">H16</text>
<text x="64.2" y="65.5">T</text>
<text x="78.8" y="65.5">H16</text>
<text x="128.1" y="60.6">INV</text>
<text x="145.9" y="60.6">INV</text>
<text x="349.3" y="60.4">H16</text>
<text x="369" y="60.3">T</text>
<text x="386.1" y="60.4">H16</text>
<text x="369" y="70.8">B</text>
<text x="399.9" y="69.5">NAND_2</text>
<text x="64.2" y="75.8">B</text>
<text x="92.6" y="74.5">NAND_2</text>
<text x="374.9" y="77">TL2</text>
<text x="70.1" y="82.2">TL2</text>
<text x="123.3" y="80.8">H16</text>
<text x="140.4" y="80.7">T</text>
<text x="155" y="80.8">H16</text>
<text x="399.9" y="86">INV</text>
<text x="92.6" y="91">INV</text>
<text x="140.4" y="91">B</text>
<text x="402.7" y="90.9">H16</text>
<text x="422.3" y="90.9">T</text>
<text x="439.5" y="90.9">H16</text>
<text x="146.3" y="97.4">TL2</text>
<text x="180.4" y="101">D6</text>
<text x="422.3" y="101.2">B</text>
<text x="67.2" y="103.7">INV</text>
<text x="92.6" y="107.6">NAND_2</text>
<text x="161.1" y="106.3">INV</text>
<text x="428.2" y="107.6">TL2</text>
<text x="372" y="113.9">INV</text>
<text x="462.3" y="111.2">D9</text>
<text x="399.9" y="117.7">NAND_2</text>
<text x="443.1" y="116.4">INV</text>
<text x="86.3" y="123.9">C10B</text>
<text x="134.7" y="126.4">D11</text>
<text x="169" y="131.6">H16</text>
<text x="188" y="131.6">CLK</text>
<text x="462.3" y="129">D10</text>
<text x="105.3" y="133">AND_2</text>
<text x="188" y="134.1">D</text>
<text x="199.1" y="136.6">Q</text>
<text x="218.5" y="136.6">D6/C7B</text>
<text x="443.1" y="134.2">INV</text>
<text x="134.7" y="141.7">PIN_POINT</text>
<text x="162.2" y="139.2">SYCL_BUF</text>
<text x="186.5" y="143.1">FDO</text>
<text x="188" y="139.2">R</text>
<text x="199.1" y="139.2">Q</text>
<text x="218.5" y="139.2">PIN_43</text>
<text x="89" y="149.3">C7B</text>
<text x="97.6" y="146.9">INV</text>
<text x="115.4" y="146.9">INV</text>
<text x="349.1" y="146.8">C7B</text>
<text x="363.4" y="145.7">1</text>
<text x="392.5" y="146.8">H16</text>
<text x="411.5" y="146.8">CLK</text>
<text x="411.5" y="149.3">D</text>
<text x="339.1" y="153.1">C7B high: toggle</text>
<text x="363.4" y="150.8">2</text>
<text x="365.1" y="155.8">ENR</text>
<text x="385.7" y="154.4">SYCL_BUF</text>
<text x="411.5" y="154.4">R</text>
<text x="422.6" y="151.9">Q</text>
<text x="422.6" y="154.4">Q</text>
<text x="442" y="151.9">D9/C10B</text>
<text x="442" y="154.4">D10</text>
<text x="410.1" y="158.4">FDO</text>
<text x="67.5" y="220.5">D11</text>
<text x="139.4" y="220.5">SYCL_BUF</text>
<text x="308.7" y="217.9">D14</text>
<text x="383.2" y="217.9">SYCL_BUF</text>
<text x="358" y="232">OAI</text>
<text x="87.5" y="239.6">NAND_2</text>
<text x="116.7" y="234.6">OAI</text>
<text x="328.8" y="237.1">NAND_2</text>
<text x="364.6" y="238.2">H16</text>
<text x="381.7" y="238.2">T</text>
<text x="396.3" y="238.2">H16</text>
<text x="120.7" y="240.8">H16</text>
<text x="137.8" y="240.7">T</text>
<text x="152.5" y="240.8">H16</text>
<text x="443.1" y="246">INV</text>
<text x="470" y="240.8">D15</text>
<text x="137.8" y="251.1">B</text>
<text x="166.2" y="249.8">NAND_2</text>
<text x="381.7" y="248.6">B</text>
<text x="410.1" y="247.3">NAND_2</text>
<text x="143.8" y="257.4">TL2</text>
<text x="387.6" y="254.9">TL2</text>
<text x="410.1" y="263.8">INV</text>
<text x="166.2" y="266.3">INV</text>
<text x="415.4" y="268.7">H16</text>
<text x="432.5" y="268.7">T</text>
<text x="447.1" y="268.7">H16</text>
<text x="171.5" y="278.9">H16</text>
<text x="188.6" y="278.8">T</text>
<text x="203.3" y="278.9">H16</text>
<text x="251.5" y="278.9">D12</text>
<text x="432.5" y="279.1">B</text>
<text x="232.3" y="284.1">INV</text>
<text x="438.4" y="285.4">TL2</text>
<text x="188.6" y="289.2">B</text>
<text x="382.1" y="291.7">INV</text>
<text x="194.6" y="295.5">TL2</text>
<text x="212.3" y="294.1">D11</text>
<text x="261.7" y="296.7">D18</text>
<text x="410.1" y="295.5">NAND_2</text>
<text x="138.3" y="301.9">INV</text>
<text x="166.2" y="305.7">NAND_2</text>
<text x="232.3" y="303.1">AND_2</text>
<text x="490.3" y="309.4">PIN_/E</text>
<text x="261.7" y="317">D14</text>
<text x="453.2" y="314.6">INV</text>
<text x="471" y="314.6">INV</text>
<text x="232.3" y="323.5">AND_2</text>
<text x="331.5" y="322.1">D14</text>
<text x="345.6" y="321">1</text>
<text x="374.7" y="322.1">H16</text>
<text x="393.8" y="322.1">CLK</text>
<text x="321.4" y="328.3">D14 high: toggle</text>
<text x="345.6" y="326">2</text>
<text x="368" y="329.7">SYCL_BUF</text>
<text x="393.8" y="324.6">D</text>
<text x="393.8" y="329.7">R</text>
<text x="404.9" y="327.1">Q</text>
<text x="404.9" y="329.7">Q</text>
<text x="424.2" y="327.1">PIN_/E</text>
<text x="424.2" y="329.7">PIN_E</text>
<text x="453.2" y="329.8">INV</text>
<text x="472.5" y="324.6">PIN_E</text>
<text x="85.3" y="332.2">D11</text>
<text x="99.2" y="331.1">1</text>
<text x="128.3" y="332.2">H16</text>
<text x="147.4" y="332.2">CLK</text>
<text x="147.4" y="334.8">D</text>
<text x="251.5" y="334.8">D13</text>
<text x="347.3" y="331.1">ENR</text>
<text x="392.3" y="333.6">FDO</text>
<text x="75" y="338.5">D11 high: toggle</text>
<text x="99.2" y="336.2">2</text>
<text x="100.9" y="341.2">ENR</text>
<text x="121.6" y="339.8">SYCL_BUF</text>
<text x="147.4" y="339.8">R</text>
<text x="158.5" y="337.3">Q</text>
<text x="158.5" y="339.8">Q</text>
<text x="177.9" y="337.3">D12</text>
<text x="177.9" y="339.8">D13</text>
<text x="232.3" y="340">INV</text>
<text x="145.9" y="343.8">FDO</text>
<text x="444.6" y="359.1">TITLE:</text>
<text x="508.1" y="359.1">DATE:</text>
<text x="508.1" y="369.2">PAGE:</text>
<text x="444.6" y="375.6">BY:</text>
<text x="452.2" y="375.6">Sean Gonsalves</text>
<text x="490.3" y="375.6">REV:</text>
<text x="497.9" y="375.6">A</text>
</g>
</svg>
